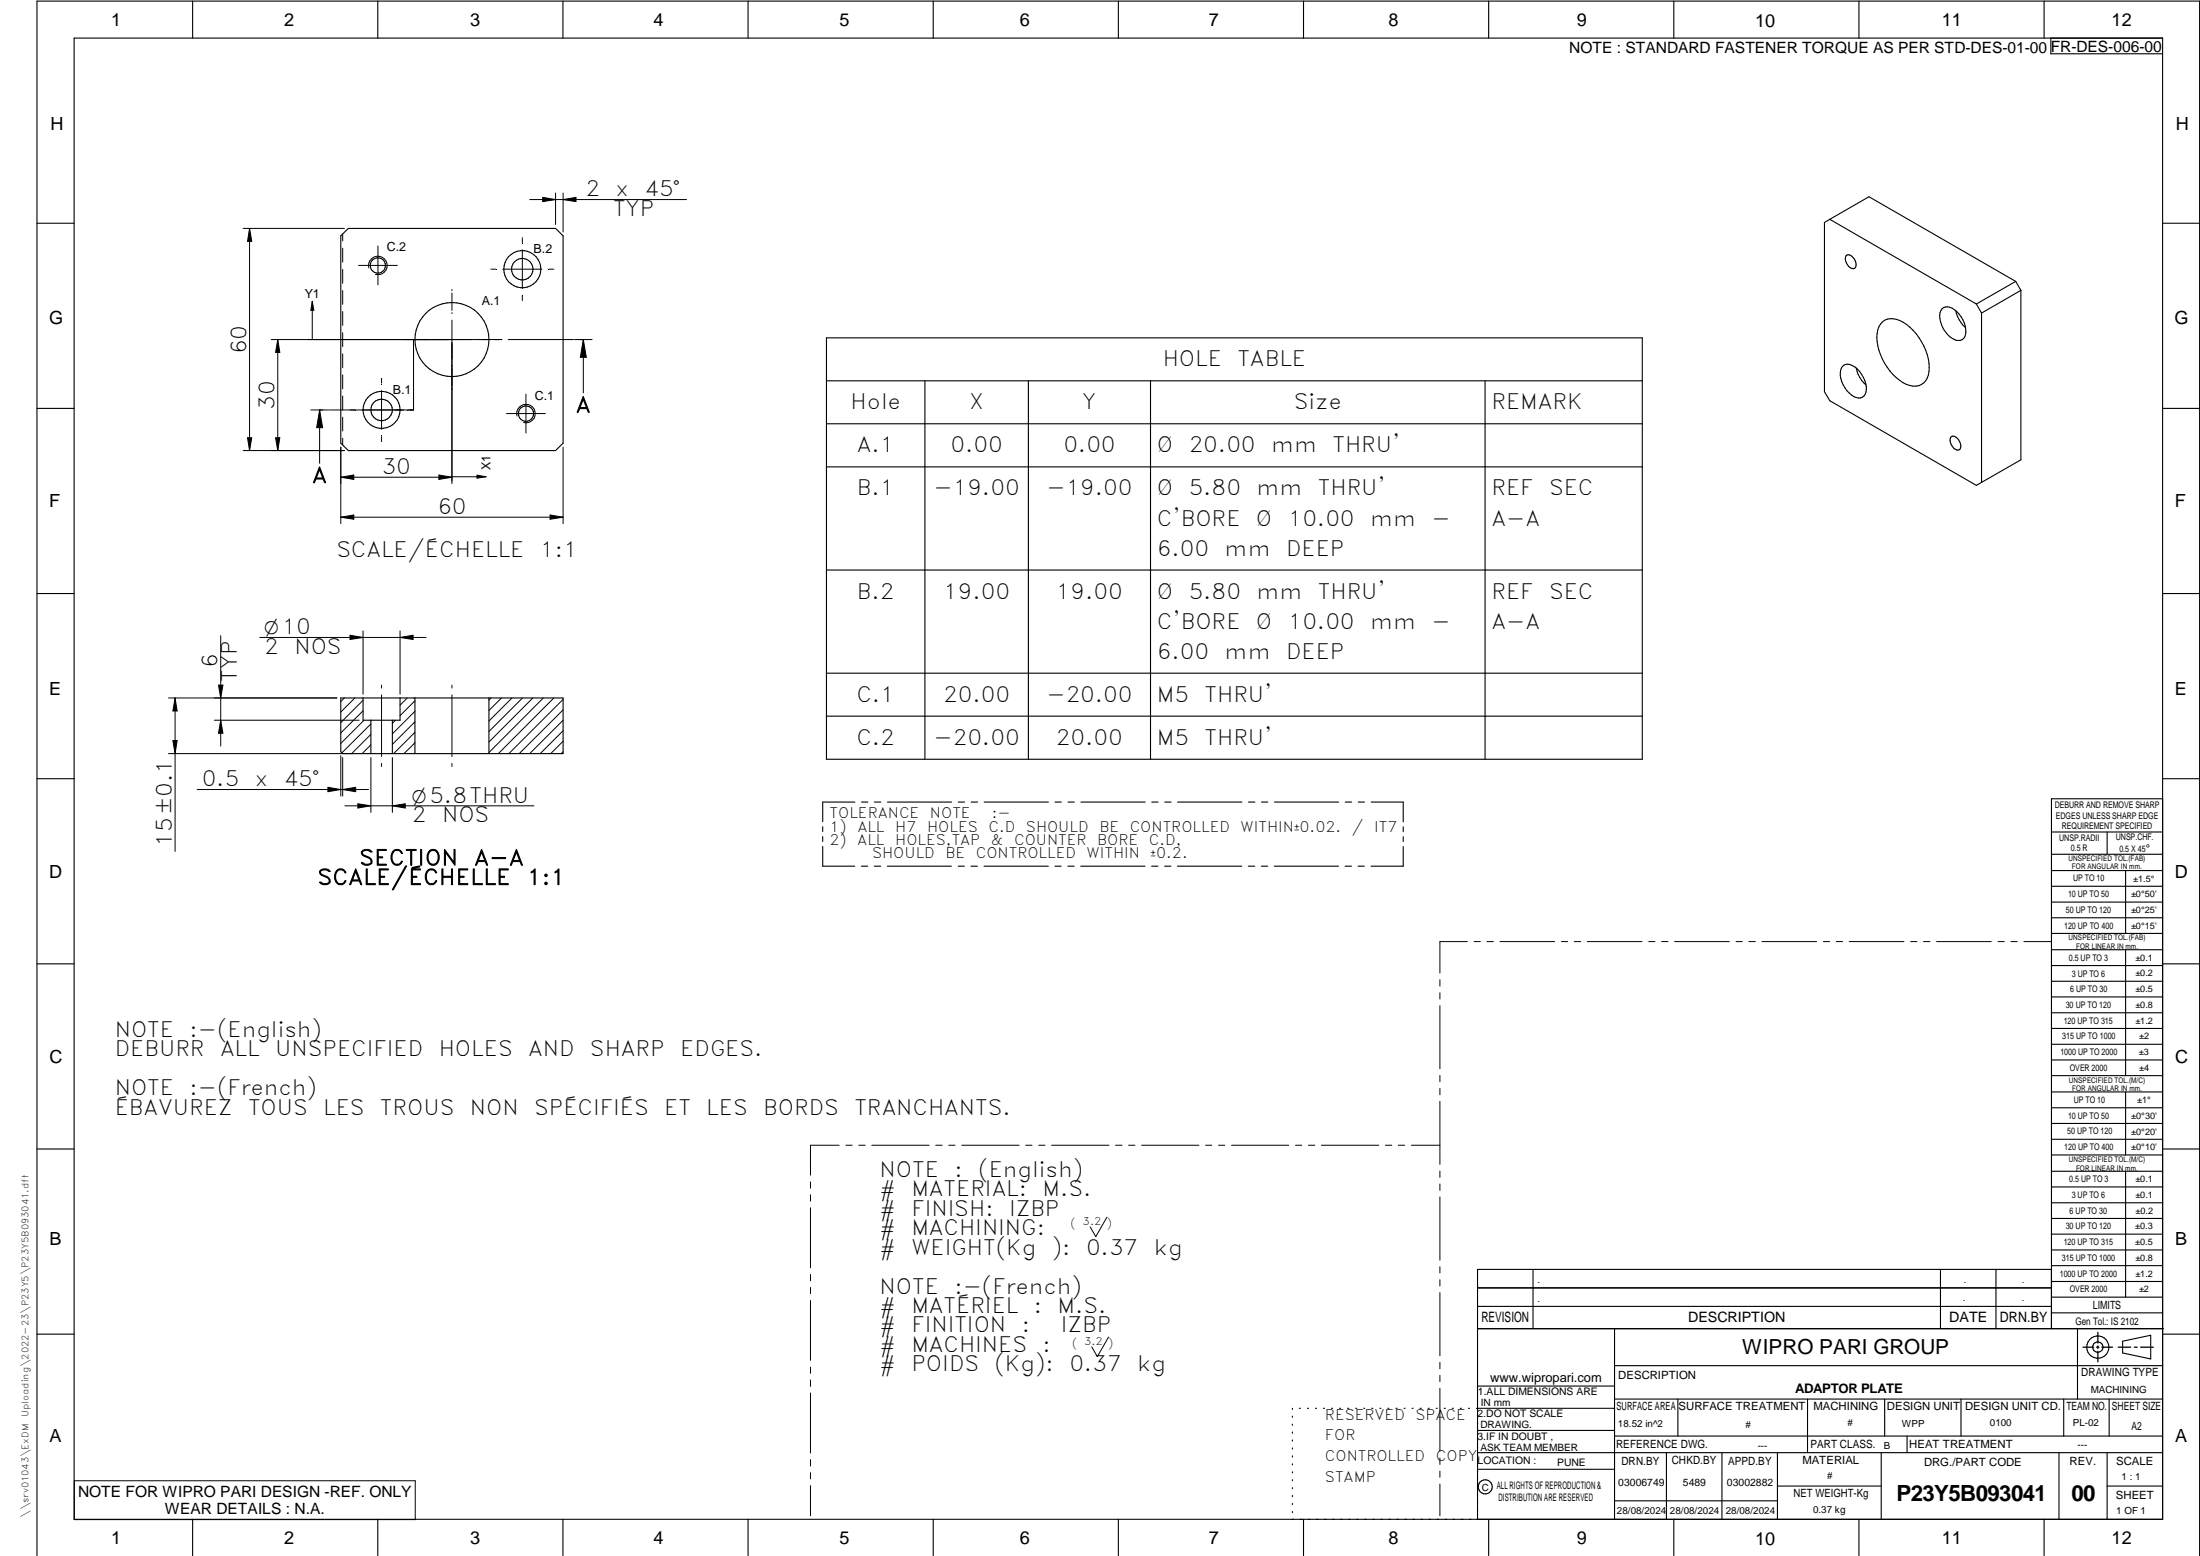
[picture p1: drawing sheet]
<svg xmlns="http://www.w3.org/2000/svg" width="594mm" height="420mm" viewBox="0 0 594 420" stroke-linecap="round" stroke-linejoin="round" font-family="sans-serif">
<g fill="none" stroke="#000" stroke-width=".3">
<path d="M20 10.3h564v400h-564zM52 .3v10M102 .3v10M152 .3v10M202 .3v10M252 .3v10M302 .3v10M352 .3v10M402 .3v10M452 .3v10M502 .3v10M552 .3v10"/>
<path d="M553.8 10.3v4.2h30.2M494.1 59.2l-1.4 .9v45.7l1.4 2.4 39.6 22.9 12-6.9v-45.8M494.1 59.2l39.6 22.9M494.1 59.2l10.6-6.1 39.6 22.9M10 60.3h10M92 63.7l2.1-2h55.9l2.1 2v56l-2.1 2h-55.9l-2.1-2zM498.7 68.9a2.15 2.15 0 0 1 2.4 2 1.04 1.04 0 0 1-.1 1.3 1.04 1.04 0 0 1-1.3 .1 2.44 2.44 0 0 1-1-3.4zM544.3 76l1.4 2.4M544.3 76l-10.6 6.1M545.7 78.4l-10.6 6.1M584 60.3h10M223.2 91.2h220.3v113.8h-220.3z"/>
<path d="M497.5 98.9a2.46 2.46 0 0 1 3.5 .2 6.9 6.9 0 0 1 2.7 7.3 2.03 2.03 0 0 1-3.1 .7 7.5 7.5 0 0 1-3.6-7.1zM501.3 99.4a8.2 8.2 0 0 0 2.6 4.6M508.3 87a5.1 5.1 0 0 1 6.5 .6 15.4 15.4 0 0 1 6.1 12.7 4.1 4.1 0 0 1-6.1 3.5 15 15 0 0 1-7.9-13.8 4.8 4.8 0 0 1 1.4-3zM524.4 83.4a2.48 2.48 0 0 1 3.4 .3 6.9 6.9 0 0 1 2.8 7.2 2.06 2.06 0 0 1-3.1 .7 7 7 0 0 1-3.4-7.7zM528.1 83.9l1 2.5 1.7 2.1M533.7 82.1l1.4 2.4M535.1 84.5v45.8M10 110.3h10M223.2 102.8h220.3M223.2 114.4h220.3M249.8 102.8v102.2M277.7 102.8v102.2"/>
<path d="M310.7 102.8v102.2M401 102.8v102.2M526.7 118.1a1.36 1.36 0 0 1 2.2 .7 2.01 2.01 0 0 1 .2 2.7 2.45 2.45 0 0 1-2.5-3.1zM584 110.3h10M223.2 126.1h220.3M223.2 153.9h220.3M10 160.3h10M584 160.3h10M92 188.5h60.1v15h-59.6l-.5-.5zM98 188.5v6h10v-6M100.2 194.5v9M106 194.5v9"/>
<path d="M112 188.5v15M132 188.5v15M223.2 181.8h220.3M223.2 193.4h220.3M10 210.3h10M230.8 216.6h-8.6v5.3M232.7 216.6h1.7M236.1 216.6h1.8M239.6 216.6h17.4M258.8 216.6h1.7M262.2 216.6h1.8M265.8 216.6h17.3"/>
<path d="M284.9 216.6h1.7M288.4 216.6h1.7M291.9 216.6h17.3M311 216.6h1.7M314.5 216.6h1.7M318 216.6h17.4M337.1 216.6h1.8M340.6 216.6h1.7M344.2 216.6h17.3M363.3 216.6h1.7M366.8 216.6h1.7M370.3 216.6h8.6v5.3"/>
<path d="M584 215.7h-30v143.1M584 210.3h10M222.2 223.2v1.3M222.2 225.9v1.3M222.2 228.6v5.3h8.6M232.6 233.9h1.7M236.1 233.9h1.7M239.6 233.9h17.3M258.7 233.9h1.7M262.2 233.9h1.7M265.7 233.9h17.4M284.9 233.9h1.6"/>
<path d="M288.4 233.9h1.7M291.8 233.9h17.4M311 233.9h1.7M314.5 233.9h1.7M318 233.9h17.3M337.1 233.9h1.7M340.6 233.9h1.7M344.1 233.9h17.3M363.2 233.9h1.7M366.7 233.9h1.7M378.9 228.6v5.3h-8.7M378.9 223.3v1.3"/>
<path d="M378.9 225.9v1.3M554 224.7h30M554 230.7h30M554 235.1h30M554 239.3h30M569 224.7v6M574 235.1v17M554 243.6h30M554 247.8h30M554 252.1h30M554 256.5h30M574 256.5v33.9"/>
<path d="M10 260.3h10M554 260.7h30M554 265h30M554 269.2h30M554 273.5h30M554 277.7h30M584 260.3h10M554 282h30M554 286.2h30M554 290.4h30M554 294.9h30M554 299.1h30"/>
<path d="M574 294.9v17M10 310.3h10M554 303.4h30M554 307.6h30M554 311.9h30M554 316.3h30M574 316.3v34M584 310.3h10M554 320.5h30M554 324.8h30M554 329h30M554 333.2h30"/>
<path d="M554 337.5h30M399 358.8h185.2M399 352.8h155M399 347.8h155M414 342.8v16M436 358.8v51.5M524 342.8v16M539 342.8v16M554 341.8h30M554 346h30M554 350.3h30M554 354.5h30"/>
<path d="M554 342.8h-155v67.5M561 358.8v19M10 360.3h10M399 374.3h37M436 377.8h148M453.1 377.8v10M488.1 377.8v14.5M508.9 377.8v10M529.5 377.8v10M557.3 377.8v10M569.5 377.8v10M573.2 362.2l7.6-1.6v6.3l-7.6-1.6z"/>
<path d="M584 368.8h-148M584 360.3h10M349 380.3v.3M349 382.4v.3M349 384.6v.3M349 386.7v.3M349 388.8v.3M349 391v.3M349 393.1v.3M349 395.3v.3M349 397.4v.3M349 399.5v.3"/>
<path d="M350.9 380.3h.2M353.1 380.3h.2M355.2 380.3h.3M357.4 380.3h.3M359.6 380.3h.3M361.7 380.3h.3M363.9 380.3h.3M366.1 380.3h.3M368.3 380.3h.2M370.4 380.3h.3M372.6 380.3h.3M374.8 380.3h.3"/>
<path d="M376.9 380.3h.4M379.1 380.3h.3M381.3 380.3h.3M383.4 380.3h.4M385.6 380.3h.3M387.8 380.3h.3M390 380.3h.3M392.2 380.3h.3M394.3 380.3h.3M396.5 380.3h.3M398.7 380.3h37.3M399 396.7h37"/>
<path d="M399 392.3h185M399 386.2h37M436 387.8h148M450 392.3v18M465 392.3v18M480 392.3v18M508 392.3v18M515 387.8v4.5M556 392.3v18M569 392.3v18M52 410.3v9.7M102 410.3v9.7"/>
<path d="M152 410.3v9.7M202 410.3v9.7M252 410.3v9.7M302 410.3v9.7M349 401.7v.3M349 403.8v.4M349 406v.3M349 408.1v.3M352 410.3v9.7M402 410.3v9.7M436 405.3h44M452 410.3v9.7"/>
<path d="M480 401.3h28M502 410.3v9.7M552 410.3v9.7M569 401.3h15M10 420v-419.7h584v419.7"/>
<circle cx="102" cy="71.7" r="2.07"/>
<circle cx="141" cy="72.7" r="2.89"/>
<circle cx="141" cy="72.7" r="5"/>
<circle cx="122" cy="91.7" r="10"/>
<circle cx="103" cy="110.7" r="5"/>
<circle cx="103" cy="110.7" r="2.91"/>
<circle cx="142" cy="111.7" r="2.08"/>
<circle cx="566.5" cy="363.7" r="1.39"/>
<circle cx="566.5" cy="363.8" r="3"/>
<circle cx="401.1" cy="401.5" r="1.9"/>
</g>
<g fill="none" stroke="#000" stroke-width=".27">
<path d="M143 53.9h42.4M146.6 53.3l3.4 .6-3.4 .5zM150 52.1v8.5M152.1 53.9l3.4-.6v1.1zM152.1 52.1v10.6M65.7 61.7h27.3M67.4 61.7v60M67.4 61.7l.6 3.5h-1.2zM92.5 63.2v1.9M92.5 67v3.8M92.5 72.7v3.8M92.5 78.4v3.8"/>
<path d="M96.8 71.7h10.5M99.6 72.3a2.49 2.49 0 0 1 2.2-3.1 2.49 2.49 0 0 1 2.7 2.7 2.49 2.49 0 0 1-3.1 2.2M102.1 66.4v10.5M122 78.2v.3M122 79.1v4.7M132.5 72.7h.1M132.8 72.7h1.1M135.8 72.7h10.5M141 64.2v.1M141 64.4v1.1M141 67.4v10.5M141 79.9v1"/>
<path d="M148.2 72.7h1.1M149.5 72.7h.1M73.2 91.7h62.3M75 91.7l.6 3.5h-1.2zM75 91.7v30M84.3 81.4l.4 2.4h-.8zM84.3 81.4v10.3M92.5 84.1v3.8M92.5 89.8v3.8M92.5 95.5v3.8M111.7 91.7v19h-22.8M122 84.4v.3"/>
<path d="M122 86.4v44.2M137.2 91.7h17.6M141 81.1v.1M157.5 91.7v14.4M157.5 91.7l.8 4.8h-1.6zM159.9 91.7h-4.8M66.8 118.2h1.2l-.6 3.5zM74.4 118.2h1.2l-.6 3.5zM83.9 110.7h4.8M86.3 110.7v14.4M86.3 110.7l.8 4.8h-1.6zM92.5 101.2v3.8"/>
<path d="M92.5 106.9v3.8M92.5 112.6v3.8M92.5 118.3v1.9M103 105.5v10.5M103 102.4v1.1M103 117.9v1.1M136.8 111.7h10.5M139.6 112.4a2.51 2.51 0 0 1 2.2-3.2 2.51 2.51 0 0 1 2.7 2.7 2.51 2.51 0 0 1-3.1 2.2M142 106.4v10.5M65.7 121.7h27.3M92 120.7v20.7M92 139.7h60.1"/>
<path d="M92 128.9h30M92 139.7l3.5-.6v1.1zM92 128.9l3.5-.6v1.2zM118.5 128.3l3.5 .6-3.5 .6zM122 128.7h9.2M128.8 128.3l2.4 .4-2.4 .4zM148.5 139.1l3.6 .6-3.6 .5zM152.1 120.7v20.7M59.6 171.7v29.8M70.1 172.1h45M94.5 171.5l3.5 .6-3.5 .6zM98 170.3v17.2"/>
<path d="M108 172.1l3.5-.6v1.2zM108 170.3v17.2M45.5 188.5h45.5M46.7 200h1.1l-.5 3.5zM47.3 188.5v41.4M47.3 188.5l.5 3.5h-1.1zM57.9 194.5h39.1M59 185h1.2l-.6 3.5zM59.6 194.5l.6 3.5h-1.2zM93 188.5l-1 .9M95.8 188.5l-3.8 3.8M98 191.9l-6 6"/>
<path d="M98 189.1l-6 6M98.3 194.5l-6.3 6.2M100.2 195.5l-7.9 7.8M100.2 198.3l-5.3 5.2M103 185v.8M103 187.6v16.7M106.8 194.5l-.8 .8M110 188.5l-2 1.9M112 189.2l-4 4.1M112 192.1l-6 6.1M112 194.9l-6 6.1M112 197.7l-5.7 5.8"/>
<path d="M122 185v.8M122 187.6v16.7M132.6 188.5l-.6 .5M135.4 188.5l-3.4 3.4M138.3 188.5l-6.3 6.2M141.1 188.5l-9.1 9M143.9 188.5l-11.9 11.9M146.7 188.5l-14.7 14.7M149.6 188.5l-15 15M152.1 188.8l-14.7 14.7M152.1 191.7l-11.9 11.8M152.1 194.5l-9.1 9"/>
<path d="M152.1 197.3l-6.2 6.2M45.5 203.5h49.8M53.2 213.2h46.3M88.6 212.6l3.4 .6-3.4 .6zM92 204v11M92.5 213.2l3.5-.6v1.2zM92.5 204.6v10.4M93.1 217.6h51.1M96.6 217l3.6 .6-3.6 .6zM100.2 204.6v14.8M100.2 201.1l-2.4 2.4M103 206.1v.9"/>
<path d="M106 217.6l3.4-.6v1.2zM106 204.6v14.8M112 200.5l-2.9 3M112 203.4l-.1 .1M122 206.1v.9M152.1 200.2l-3.4 3.3M152.1 203l-.6 .5M396.2 254.3h-7.4v8.5M398.1 254.3h1.6M401.5 254.3h1.8M405 254.3h14.8M421.6 254.3h1.7"/>
<path d="M425.1 254.3h1.7M428.6 254.3h14.8M445.2 254.3h1.7M448.7 254.3h1.7M452.2 254.3h14.8M468.8 254.3h1.7M472.3 254.3h1.7M475.8 254.3h14.8M492.4 254.3h1.7M495.8 254.3h1.8M499.4 254.3h14.7M516 254.3h1.6"/>
<path d="M519.4 254.3h1.8M522.9 254.3h14.8M539.5 254.3h1.7M543 254.3h1.7M546.5 254.3h7.4M388.8 264.5v1.8M388.8 268.1v1.6M388.8 271.6v17M388.8 290.4v1.7M388.8 293.9v1.7M388.8 297.4v17M218.9 319.2v1.6"/>
<path d="M226.6 309.2h-7.7v8.1M228.4 309.2h1.7M231.9 309.2h1.7M235.4 309.2h15.5M252.7 309.2h1.7M256.2 309.2h1.7M259.7 309.2h15.5M277 309.2h1.7M280.5 309.2h1.7M284 309.2h15.5M301.2 309.2h1.8M304.8 309.2h1.7"/>
<path d="M308.3 309.2h15.5M325.5 309.2h1.7M329.1 309.2h1.6M332.6 309.2h15.4M349.8 309.2h1.7M353.3 309.2h1.7M356.8 309.2h15.5M374.1 309.2h1.7M377.6 309.2h1.7M381.1 309.2h7.7M388.8 316.2v1.7M388.8 319.7v1.7"/>
<path d="M218.9 322.6v1.8M218.9 326.1v16.2M298.9 328.7l-3 5.2-1.5-2.6M388.8 323.2v17.1M218.9 344.1v1.8M218.9 347.6v1.7M218.9 351.2v16.1M388.8 342.1v1.6M388.8 345.6v1.7M388.8 349v17.1M218.9 369.1v1.7M218.9 372.6v1.8"/>
<path d="M218.9 376.1v16.2M299.3 361.1l-3 5.2-1.5-2.6M388.8 367.9v1.7M388.8 371.4v1.7M388.8 374.9v17M20.1 399.8h92v10.5h-92zM218.9 394.1v1.8M218.9 397.6v1.7M388.8 393.7v1.7M388.8 397.2v1.7M218.9 401.2v8.1M388.8 400.7v8.6"/>
</g>
<path d="M566.5 359.7v3M562.5 363.8h2.9M566.1 363.8h.7M566.5 363.4v.7M566.5 364.9v2.8M567.6 363.8h2.9M572 363.8h3.4M576.3 363.8h.8M578 363.8h3.5" fill="none" stroke="#000" stroke-width=".34"/>
<g fill="#000">
<path d="M146.6 53.3l3.4 .6-3.4 .5zM152.1 53.9l3.4-.6v1.1zM67.4 61.7l.6 3.5h-1.2zM75 91.7l.6 3.5h-1.2zM84.3 81.4l.4 2.4h-.8zM157.5 91.7l.8 4.8h-1.6zM66.8 118.2h1.2l-.6 3.5zM74.4 118.2h1.2l-.6 3.5zM86.3 110.7l.8 4.8h-1.6zM92 128.9l3.5-.6v1.2zM118.5 128.3l3.5 .6-3.5 .6zM128.8 128.3l2.4 .4-2.4 .4z"/>
<path d="M92 139.7l3.5-.6v1.1zM148.5 139.1l3.6 .6-3.6 .5zM94.5 171.5l3.5 .6-3.5 .6zM108 172.1l3.5-.6v1.2zM47.3 188.5l.5 3.5h-1.1zM46.7 200h1.1l-.5 3.5zM59 185h1.2l-.6 3.5zM59.6 194.5l.6 3.5h-1.2zM88.6 212.6l3.4 .6-3.4 .6zM92.5 213.2l3.5-.6v1.2zM96.6 217l3.6 .6-3.6 .6zM106 217.6l3.4-.6v1.2z"/>
</g>
<g font-size="6">
<text x="512.1" y="405.2">P23Y5B093041</text>
<text x="559.4" y="405.2">00</text>
</g>
<g font-size="5.7">
<text x="158.1" y="53">2</text>
<text x="166.2" y="53">x</text>
<text x="174" y="53">45°</text>
<text x="165.6" y="58.3">TYP</text>
<text x="66.5" y="95.6" transform="rotate(-90 66.5 95.6)">60</text>
<text x="314" y="98.9">HOLE</text>
<text x="334.1" y="98.9">TABLE</text>
<text x="74.1" y="110.6" transform="rotate(-90 74.1 110.6)">30</text>
<text x="155.5" y="111.3">A</text>
<text x="229.7" y="110.6">Hole</text>
<text x="261.7" y="110.6">X</text>
<text x="292.3" y="110.6">Y</text>
<text x="349.4" y="110.6">Size</text>
<text x="402.8" y="110.6">REMARK</text>
<text x="231.4" y="122.2">A.1</text>
<text x="256.7" y="122.2">0.00</text>
<text x="287.1" y="122.2">0.00</text>
<text x="312.4" y="122.2">Ø</text>
<text x="321" y="122.2">20.00</text>
<text x="343.2" y="122.2">mm</text>
<text x="359.8" y="122.2">THRU'</text>
<text x="84.3" y="130.3">A</text>
<text x="103.1" y="128">30</text>
<text x="231.4" y="133.8">B.1</text>
<text x="252.1" y="133.8">-19.00</text>
<text x="282.6" y="133.8">-19.00</text>
<text x="312.4" y="133.8">Ø</text>
<text x="321" y="133.8">5.80</text>
<text x="339.3" y="133.8">mm</text>
<text x="355.9" y="133.8">THRU'</text>
<text x="402.8" y="133.8">REF</text>
<text x="418.3" y="133.8">SEC</text>
<text x="118.1" y="138.8">60</text>
<text x="312.4" y="141.9">C'BORE</text>
<text x="339.2" y="141.9">Ø</text>
<text x="347.8" y="141.9">10.00</text>
<text x="370" y="141.9">mm</text>
<text x="386.6" y="141.9">-</text>
<text x="402.8" y="141.9">A-A</text>
<text x="90.8" y="150.5">SCALE/ÉCHELLE</text>
<text x="145.8" y="150.5">1:1</text>
<text x="312.4" y="150">6.00</text>
<text x="330.7" y="150">mm</text>
<text x="347.3" y="150">DEEP</text>
<text x="231.4" y="161.6">B.2</text>
<text x="254.7" y="161.6">19.00</text>
<text x="285.2" y="161.6">19.00</text>
<text x="312.4" y="161.6">Ø</text>
<text x="321" y="161.6">5.80</text>
<text x="339.3" y="161.6">mm</text>
<text x="355.9" y="161.6">THRU'</text>
<text x="402.8" y="161.6">REF</text>
<text x="418.3" y="161.6">SEC</text>
<text x="312.4" y="169.8">C'BORE</text>
<text x="339.2" y="169.8">Ø</text>
<text x="347.8" y="169.8">10.00</text>
<text x="370" y="169.8">mm</text>
<text x="386.6" y="169.8">-</text>
<text x="402.8" y="169.8">A-A</text>
<text x="71.4" y="176.5">2</text>
<text x="79.5" y="176.5">NOS</text>
<text x="312.4" y="177.9">6.00</text>
<text x="330.7" y="177.9">mm</text>
<text x="347.3" y="177.9">DEEP</text>
<text x="58.7" y="180.4" transform="rotate(-90 58.7 180.4)">6</text>
<text x="64" y="184.1" transform="rotate(-90 64 184.1)">TYP</text>
<text x="231.3" y="189.5">C.1</text>
<text x="254.7" y="189.5">20.00</text>
<text x="282.6" y="189.5">-20.00</text>
<text x="312.4" y="189.5">M5</text>
<text x="325.3" y="189.5">THRU'</text>
<text x="231.3" y="201.1">C.2</text>
<text x="252.1" y="201.1">-20.00</text>
<text x="285.2" y="201.1">20.00</text>
<text x="312.4" y="201.1">M5</text>
<text x="325.3" y="201.1">THRU'</text>
<text x="54.5" y="212.3">0.5</text>
<text x="68.8" y="212.3">x</text>
<text x="76.6" y="212.3">45°</text>
<text x="111.2" y="222">2</text>
<text x="119.4" y="222">NOS</text>
<text x="46.4" y="228.7" transform="rotate(-90 46.4 228.7)">15±0.1</text>
<text x="97" y="233.6">SECTION</text>
<text x="128" y="233.6">A-A</text>
<text x="85.7" y="238.9">SCALE/ÉCHELLE</text>
<text x="142.3" y="238.9">1:1</text>
<text x="31" y="280">NOTE</text>
<text x="51.2" y="280">:-(English)</text>
<text x="31" y="285.2">DEBURR</text>
<text x="59.4" y="285.2">ALL</text>
<text x="74.3" y="285.2">UNSPECIFIED</text>
<text x="118.5" y="285.2">HOLES</text>
<text x="142.6" y="285.2">AND</text>
<text x="159.3" y="285.2">SHARP</text>
<text x="183.7" y="285.2">EDGES.</text>
<text x="31" y="295.7">NOTE</text>
<text x="51.2" y="295.7">:-(French)</text>
<text x="31" y="301">ÉBAVUREZ</text>
<text x="67" y="301">TOUS</text>
<text x="87.3" y="301">LES</text>
<text x="102.6" y="301">TROUS</text>
<text x="126.9" y="301">NON</text>
<text x="144.3" y="301">SPÉCIFIÉS</text>
<text x="179.3" y="301">ET</text>
<text x="190.7" y="301">LES</text>
<text x="206.1" y="301">BORDS</text>
<text x="230.7" y="301">TRANCHANTS.</text>
<text x="237.5" y="317.8">NOTE</text>
<text x="257.7" y="317.8">:</text>
<text x="264.1" y="317.8">(English)</text>
<text x="237.5" y="323">#</text>
<text x="246.1" y="323">MATERIAL:</text>
<text x="281.5" y="323">M.S.</text>
<text x="237.5" y="328.3">#</text>
<text x="246.1" y="328.3">FINISH:</text>
<text x="272.5" y="328.3">IZBP</text>
<text x="237.5" y="333.5">#</text>
<text x="246.1" y="333.5">MACHINING:</text>
<text x="237.5" y="338.8">#</text>
<text x="246.1" y="338.8">WEIGHT(Kg</text>
<text x="284" y="338.8">):</text>
<text x="293.3" y="338.8">0.37</text>
<text x="311.6" y="338.8">kg</text>
<text x="237.5" y="349.3">NOTE</text>
<text x="257.7" y="349.3">:-(French)</text>
<text x="237.5" y="354.5">#</text>
<text x="237.5" y="359.8">#</text>
<text x="246.1" y="359.8">FINITION</text>
<text x="246.1" y="354.5">MATÉRIEL</text>
<text x="275.9" y="359.8">:</text>
<text x="279.2" y="354.5">:</text>
<text x="285.6" y="354.5">M.S.</text>
<text x="286.5" y="359.8">IZBP</text>
<text x="237.5" y="365">#</text>
<text x="246.1" y="365">MACHINES</text>
<text x="281.5" y="365">:</text>
<text x="237.5" y="370.3">#</text>
<text x="246.1" y="370.3">POIDS</text>
<text x="268.5" y="370.3">(Kg):</text>
<text x="288.8" y="370.3">0.37</text>
<text x="307.1" y="370.3">kg</text>
</g>
<text font-size="5.6" x="470.5" y="365.5">WIPRO PARI GROUP</text>
<g font-size="5.4">
<text x="71.4" y="171.2">O10</text>
<text x="111.2" y="216.7">O5.8THRU</text>
</g>
<g font-size="4.9">
<text x="30" y="6.9">1</text>
<text x="76.7" y="6.9">2</text>
<text x="127" y="6.9">3</text>
<text x="176.5" y="6.9">4</text>
<text x="226.7" y="6.9">5</text>
<text x="275.4" y="6.9">6</text>
<text x="326.4" y="6.9">7</text>
<text x="375" y="6.9">8</text>
<text x="425.8" y="6.9">9</text>
<text x="473.9" y="7.3">10</text>
<text x="524.3" y="6.9">11</text>
<text x="570.2" y="6.9">12</text>
<text x="13.6" y="35.1">H</text>
<text x="587.6" y="35.1">H</text>
<text x="13.2" y="87.5">G</text>
<text x="587.2" y="87.5">G</text>
<text x="13.2" y="137">F</text>
<text x="587.2" y="137">F</text>
<text x="13.2" y="187.6">E</text>
<text x="587.2" y="187.6">E</text>
<text x="13.2" y="237">D</text>
<text x="587.2" y="237">D</text>
<text x="13.4" y="287.1">C</text>
<text x="587.4" y="287.1">C</text>
<text x="13.4" y="336.2">B</text>
<text x="587.4" y="336.2">B</text>
<text x="13.4" y="389.3">A</text>
<text x="587.4" y="389.3">A</text>
<text x="30" y="416.9">1</text>
<text x="76.7" y="416.9">2</text>
<text x="127" y="416.9">3</text>
<text x="176.5" y="416.9">4</text>
<text x="226.7" y="416.9">5</text>
<text x="275.4" y="416.9">6</text>
<text x="326.4" y="416.9">7</text>
<text x="375" y="416.9">8</text>
<text x="425.8" y="416.9">9</text>
<text x="473.9" y="417.3">10</text>
<text x="524.3" y="416.9">11</text>
<text x="570.2" y="416.9">12</text>
</g>
<g font-size="4.2">
<text x="423.7" y="14.3">NOTE : STANDARD FASTENER TORQUE AS PER STD-DES-01-00</text>
<text x="553.8" y="14">FR-DES-006-00</text>
<text x="21.1" y="404.3">NOTE FOR WIPRO PARI DESIGN -REF. ONLY</text>
<text x="44.5" y="408.8">WEAR DETAILS : N.A.</text>
</g>
<g font-size="3.9">
<text x="224" y="220.9">TOLERANCE</text>
<text x="251.1" y="220.9">NOTE</text>
<text x="267.8" y="220.9">:-</text>
<text x="224" y="224.5">1)</text>
<text x="231.5" y="224.5">ALL</text>
<text x="241.8" y="224.5">H7</text>
<text x="250.3" y="224.5">HOLES</text>
<text x="266.9" y="224.5">C.D</text>
<text x="277.1" y="224.5">SHOULD</text>
<text x="296.9" y="224.5">BE</text>
<text x="305.1" y="224.5">CONTROLLED</text>
<text x="335" y="224.5">WITHINu0.02.</text>
<text x="365" y="224.5">/</text>
<text x="371" y="224.5">IT7</text>
<text x="224" y="228.1">2)</text>
<text x="231.5" y="228.1">ALL</text>
<text x="235.5" y="231.7">SHOULD</text>
<text x="241.7" y="228.1">HOLES,TAP</text>
<text x="255.3" y="231.7">BE</text>
<text x="263.5" y="231.7">CONTROLLED</text>
<text x="267.6" y="228.1">&amp;</text>
<text x="273.9" y="228.1">COUNTER</text>
<text x="293.4" y="231.7">WITHIN</text>
<text x="296.3" y="228.1">BORE</text>
<text x="310.2" y="228.1">C.D,</text>
<text x="400" y="357.1">REVISION</text>
<text x="455.9" y="357.1">DESCRIPTION</text>
<text x="526.4" y="357.1">DATE</text>
<text x="540" y="357.1">DRN.BY</text>
<text x="357.8" y="383.3">RESERVED</text>
<text x="382.3" y="383.3">SPACE</text>
<text x="357.8" y="388.9">FOR</text>
<text x="357.8" y="394.5">CONTROLLED</text>
<text x="387.8" y="394.5">COPY</text>
<text x="357.8" y="400">STAMP</text>
</g>
<text font-size="3.7" x="310.7" y="231.7">u0.2.</text>
<text font-size="3.6" x="484.8" y="376.1">ADAPTOR PLATE</text>
<text font-size="3.5" x="402.4" y="373.3">www.wipropari.com</text>
<g font-size="3.4">
<text x="104.4" y="67.9">C.2</text>
<text x="144.1" y="68.3">B.2</text>
<text x="82.3" y="80.5">Y1</text>
<text x="130.1" y="82.3">A.1</text>
<text x="106.1" y="106.3">B.1</text>
<text x="144.4" y="107.9">C.1</text>
<text x="132.4" y="127" transform="rotate(-90 132.4 127)">X1</text>
</g>
<g font-size="3.1">
<text x="565.1" y="353.5">LIMITS</text>
<text x="562" y="371.7">DRAWING TYPE</text>
<text x="437" y="372.3">DESCRIPTION</text>
<text x="436.5" y="380.8">SURFACE AREA</text>
<text x="453.3" y="380.8">SURFACE TREATMENT</text>
<text x="489.7" y="380.8">MACHINING</text>
<text x="509.5" y="380.8">DESIGN UNIT</text>
<text x="530.6" y="380.8">DESIGN UNIT CD.</text>
<text x="558" y="380.6">TEAM NO.</text>
<text x="570.3" y="380.7">SHEET SIZE</text>
<text x="575.6" y="386.1">A2</text>
<text x="436.4" y="391.1">REFERENCE DWG.</text>
<text x="437.8" y="395.5">DRN.BY</text>
<text x="451.4" y="395.4">CHKD.BY</text>
<text x="466.6" y="395.5">APPD.BY</text>
<text x="486.7" y="395.4">MATERIAL</text>
<text x="488.9" y="390.9">PART CLASS.</text>
<text x="515.6" y="390.9">HEAT TREATMENT</text>
<text x="519.6" y="395.9">DRG./PART CODE</text>
<text x="558.9" y="395.5">REV.</text>
<text x="571.4" y="395.6">SCALE</text>
<text x="484.3" y="404.2">NET WEIGHT-Kg</text>
<text x="571.4" y="404.7">SHEET</text>
</g>
<text font-size="3" x="579.5" y="230.1">°</text>
<g font-size="2.8">
<text x="289.1" y="331.4">( 3.2 )</text>
<text x="560.4" y="357.7">Gen Tol.: IS 2102</text>
<text x="289.5" y="363.8">( 3.2 )</text>
<text x="399.1" y="376.6">1.ALL DIMENSIONS ARE</text>
<text x="399" y="382.7">2.DO NOT SCALE</text>
<text x="399" y="388.7">3.IF IN DOUBT ,</text>
<text x="399" y="395.4">LOCATION :</text>
<text x="420.5" y="396">PUNE</text>
<text x="404.2" y="402">ALL RIGHTS OF REPRODUCTION &amp;</text>
<text x="437" y="401.2">03006749</text>
<text x="454.4" y="401.2">5489</text>
<text x="466.3" y="401.2">03002882</text>
<text x="404.7" y="405.4">DISTRIBUTION ARE RESERVED</text>
</g>
<g font-size="2.7">
<text x="564.6" y="376.2">MACHINING</text>
<text x="399.9" y="379.7">IN mm</text>
<text x="399.7" y="385.7">DRAWING.</text>
<text x="436.9" y="385.4">18.52 in^2</text>
<text x="471.4" y="385.5">#</text>
<text x="498.9" y="385">#</text>
<text x="513.6" y="385.3">WPP</text>
<text x="537.3" y="385.1">0100</text>
<text x="559.7" y="385.1">PL-02</text>
<text x="399.7" y="391.8">ASK TEAM MEMBER</text>
<text x="474.6" y="391.2">---</text>
<text x="508.7" y="391.2">B</text>
<text x="561" y="391.1">---</text>
<text x="493.4" y="399.5">#</text>
<text x="572.8" y="399.7">1 : 1</text>
<text x="400.1" y="402.5">C</text>
<text x="436.6" y="408.7">28/08/2024</text>
<text x="450.9" y="408.8">28/08/2024</text>
<text x="466" y="408.9">28/08/2024</text>
<text x="489.6" y="408.5">0.37 kg</text>
<text x="571.4" y="408.7">1 OF 1</text>
</g>
<g font-size="2.5">
<text x="554.9" y="218.3">DEBURR AND REMOVE SHARP</text>
<text x="555.2" y="221">EDGES UNLESS SHARP EDGE</text>
<text x="556.1" y="227.1">UNSP.RADII</text>
<text x="556.8" y="223.8">REQUIREMENT SPECIFIED</text>
<text x="571.4" y="226.9">UNSP.CHF.</text>
<text x="559.2" y="229.9">0.5 R</text>
<text x="572.3" y="230.1">0.5 X 45</text>
<text x="559.8" y="238">UP TO 10</text>
<text x="576.1" y="238.1">±1.5°</text>
<text x="558.5" y="242.2">10 UP TO 50</text>
<text x="575.5" y="242.3">±0°50'</text>
<text x="557.4" y="250.7">120 UP TO 400</text>
<text x="557.9" y="246.5">50 UP TO 120</text>
<text x="575.5" y="250.7">±0°15'</text>
<text x="575.5" y="246.5">±0°25'</text>
<text x="558.7" y="259.4">0.5 UP TO 3</text>
<text x="559.5" y="263.7">3 UP TO 6</text>
<text x="576.6" y="263.6">±0.2</text>
<text x="576.6" y="259.4">±0.1</text>
<text x="559" y="267.9">6 UP TO 30</text>
<text x="576.6" y="267.9">±0.5</text>
<text x="557.8" y="272.2">30 UP TO 120</text>
<text x="576.6" y="272.2">±0.8</text>
<text x="556.9" y="280.7">315 UP TO 1000</text>
<text x="557.3" y="276.4">120 UP TO 315</text>
<text x="576.6" y="276.4">±1.2</text>
<text x="577.7" y="280.7">±2</text>
<text x="556.4" y="284.9">1000 UP TO 2000</text>
<text x="577.6" y="284.9">±3</text>
<text x="558.9" y="289.2">OVER 2000</text>
<text x="577.7" y="289.3">±4</text>
<text x="560" y="297.9">UP TO 10</text>
<text x="577.1" y="297.9">±1°</text>
<text x="558.5" y="302.1">10 UP TO 50</text>
<text x="575.5" y="302.1">±0°30'</text>
<text x="557.4" y="310.6">120 UP TO 400</text>
<text x="558.2" y="306.3">50 UP TO 120</text>
<text x="575.5" y="310.6">±0°10'</text>
<text x="575.5" y="306.4">±0°20'</text>
<text x="558.8" y="319.2">0.5 UP TO 3</text>
<text x="559.4" y="323.4">3 UP TO 6</text>
<text x="576.6" y="319.2">±0.1</text>
<text x="576.6" y="323.5">±0.1</text>
<text x="558.9" y="327.7">6 UP TO 30</text>
<text x="576.7" y="327.7">±0.2</text>
<text x="557.8" y="332">30 UP TO 120</text>
<text x="576.6" y="332">±0.3</text>
<text x="556.8" y="340.5">315 UP TO 1000</text>
<text x="557.3" y="336.3">120 UP TO 315</text>
<text x="576.6" y="336.3">±0.5</text>
<text x="576.6" y="340.5">±0.8</text>
<text x="415.2" y="346.4">.</text>
<text x="530.3" y="346.5">.</text>
<text x="545.9" y="346.4">.</text>
<text x="556.2" y="344.7">1000 UP TO 2000</text>
<text x="576.6" y="344.7">±1.2</text>
<text x="415.2" y="351.5">.</text>
<text x="530" y="351.3">.</text>
<text x="545.9" y="351.4">.</text>
<text x="558.9" y="349">OVER 2000</text>
<text x="577.6" y="349">±2</text>
</g>
<g font-size="2.4">
<text x="7.7" y="382.7" transform="rotate(-90 7.7 382.7)">Uploading\2022-23\P23Y5\P23Y5B093041.dft</text>
<text x="7.7" y="409.8" transform="rotate(-90 7.7 409.8)">\\srv01043\ExDM</text>
</g>
<g font-size="2.1">
<text x="558.5" y="232.4">UNSPECIFIED TOL.(FAB)</text>
<text x="559.5" y="234.7">FOR ANGULAR IN mm.</text>
<text x="558.6" y="253.9">UNSPECIFIED TOL.(FAB)</text>
<text x="560.7" y="256.3">FOR LINEAR IN mm.</text>
<text x="558.7" y="292.3">UNSPECIFIED TOL.(M/C)</text>
<text x="559.6" y="294.7">FOR ANGULAR IN mm.</text>
<text x="558.7" y="313.7">UNSPECIFIED TOL.(M/C)</text>
<text x="560.6" y="316.1">FOR LINEAR IN mm.</text>
</g>
</svg>
